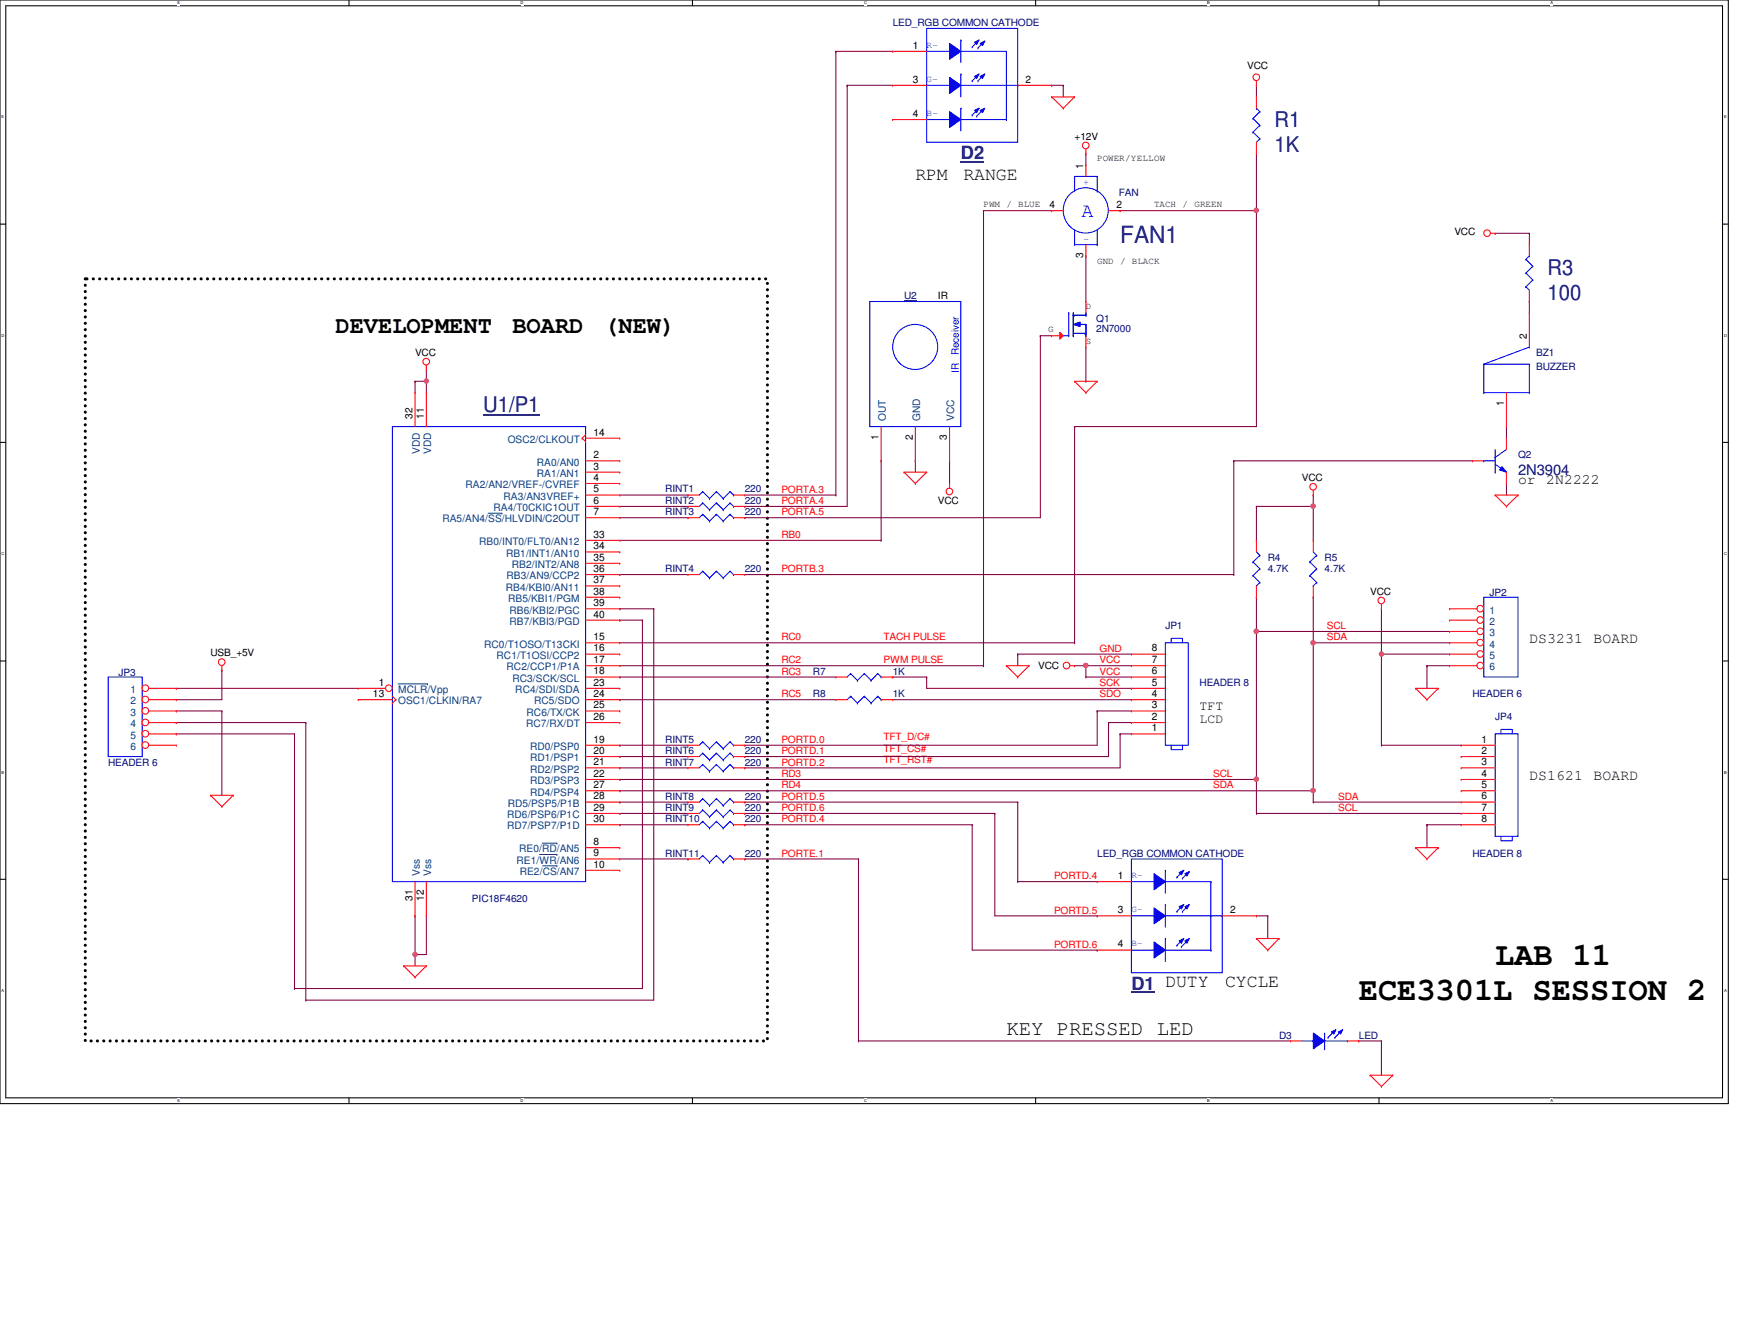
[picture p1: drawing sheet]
<svg xmlns="http://www.w3.org/2000/svg" width="279mm" height="216mm" viewBox="0 0 279 216" stroke-linecap="round" stroke-linejoin="round" font-family="sans-serif">
<path d="M0 0h278v177.4h-278zM.9 .9h276.2v175.6h-276.2z" fill="none" stroke="#000" stroke-width=".17"/>
<g fill="#fff">
<path d="M28.5 .1h.5v.7h-.5z"/>
<path d="M28.5 176.6h.5v.7h-.5z"/>
</g>
<path d="M56.1 0v.9M56.1 176.5v.9" fill="none" stroke="#000" stroke-width=".17"/>
<g fill="#fff">
<path d="M83.7 .1h.5v.7h-.5z"/>
<path d="M83.7 176.6h.5v.7h-.5z"/>
</g>
<path d="M111.4 0v.9M111.4 176.5v.9" fill="none" stroke="#000" stroke-width=".17"/>
<g fill="#fff">
<path d="M139 .1h.4v.7h-.4z"/>
<path d="M139 176.6h.4v.7h-.4z"/>
</g>
<path d="M166.6 0v.9M166.6 176.5v.9" fill="none" stroke="#000" stroke-width=".17"/>
<g fill="#fff">
<path d="M194.2 .1h.4v.7h-.4z"/>
<path d="M194.2 176.6h.4v.7h-.4z"/>
</g>
<path d="M221.8 0v.9M221.8 176.5v.9" fill="none" stroke="#000" stroke-width=".17"/>
<g fill="#fff">
<path d="M249.4 .1h.4v.7h-.4z"/>
<path d="M249.4 176.6h.4v.7h-.4z"/>
<path d="M.3 18.5h.4v.7h-.4z"/>
<path d="M277.3 18.5h.4v.7h-.4z"/>
<path d="M.3 53.6h.4v.7h-.4z"/>
<path d="M277.3 53.6h.5v.7h-.5z"/>
</g>
<path d="M0 36h.9M277.1 36h.9" fill="none" stroke="#000" stroke-width=".17"/>
<g fill="#fff">
<path d="M.3 88.6h.4v.8h-.4z"/>
<path d="M277.3 88.6h.5v.8h-.5z"/>
</g>
<path d="M0 71.1h.9M277.1 71.1h.9" fill="none" stroke="#000" stroke-width=".17"/>
<g fill="#fff">
<path d="M.3 123.8h.4v.7h-.4z"/>
<path d="M277.3 123.8h.4v.7h-.4z"/>
</g>
<path d="M0 106.3h.9M277.1 106.3h.9" fill="none" stroke="#000" stroke-width=".17"/>
<g fill="#fff">
<path d="M.3 158.9h.3v.7h-.3z"/>
<path d="M277.3 158.9h.4v.7h-.4z"/>
</g>
<path d="M0 141.4h.9M277.1 141.4h.9" fill="none" stroke="#000" stroke-width=".17"/>
<path d="M13.7 44.8h109.7v122.5h-109.7z" fill="none" stroke="#000" stroke-width=".51" stroke-dasharray="0 1"/>
<path d="M103.3 99.7h.1M103.3 99.7v59.2M28.4 116.2h.1M28.4 116.2h20.8M66.8 147.2h.1M66.8 153.5h.1M66.8 147.2v8.1" fill="none" stroke="#800040" stroke-width=".17"/>
<circle cx="66.7" cy="153.4" r=".35" fill="#f0f"/>
<circle cx="66.7" cy="153.4" r=".35" fill="none" stroke="#f0f" stroke-width=".17"/>
<g fill="none" stroke="#800040" stroke-width=".17">
<path d="M66.8 61.3h.1M66.8 61.3v1.8M66.8 61.3h1.8M68.6 61.3h.1M68.6 61.3v1.8M211.2 79.6h.1M211.2 79.6v1.8M99.7 97.9h.1M99.7 99.7h.1M99.7 97.9h5.5M99.7 99.7h3.6M99.7 86.9h42"/>
<path d="M105.2 97.9h.1M105.2 97.9v62.9h-56M141.7 86.9h.1M28.4 112.5h.1M28.4 110.7h.1M28.4 118h.1M28.4 114.3h.1M28.4 110.7h29.2M28.4 118h19M28.4 114.3h7.3M35.7 107.7h.1M35.7 114.3h.1"/>
<path d="M35.7 107.7v4.8h-7.3M35.7 114.3v13.5M47.4 118h.1M47.4 118v40.9M49.2 116.2h.1M49.2 116.2v44.6M202.1 101.5v23.8M211.2 103.3v23.8M202.1 125.3h.1M202.1 130.8h.1M202.1 130.8h32.9M211.2 127.1h.1"/>
<path d="M229.5 132.6h.1M229.5 132.6h5.5M229.5 132.6v3.7M47.4 158.9h.1M47.4 158.9h55.9M66.8 153.5h.1M68.6 147.2h.1M68.6 147.2v6.3h-1.8M49.2 160.8h.1"/>
</g>
<circle cx="211.2" cy="103.3" r=".36" fill="#f0f"/>
<circle cx="211.2" cy="103.3" r=".36" fill="none" stroke="#f0f" stroke-width=".17"/>
<path d="M202.1 101.5h.1M202.1 101.5h31.1M211.2 103.3h.1M211.2 103.3h22M222.2 105.2h.1M222.2 105.2h11M229.5 107h.1M229.5 107v3.7M229.5 107h3.7" fill="none" stroke="#800040" stroke-width=".17"/>
<circle cx="202.1" cy="101.5" r=".37" fill="#f0f"/>
<circle cx="202.1" cy="101.5" r=".37" fill="none" stroke="#f0f" stroke-width=".17"/>
<path d="M222.2 119.8h.1M222.2 105.2h.1M222.2 119.8h12.8M222.2 105.2v14.6" fill="none" stroke="#800040" stroke-width=".17"/>
<circle cx="222.2" cy="105.2" r=".34" fill="#f0f"/>
<circle cx="222.2" cy="105.2" r=".34" fill="none" stroke="#f0f" stroke-width=".17"/>
<path d="M202.1 81.4h.1M202.1 81.4v5.5M202.1 81.4h9.1" fill="none" stroke="#800040" stroke-width=".17"/>
<circle cx="211.2" cy="81.4" r=".36" fill="#f0f"/>
<circle cx="211.2" cy="81.4" r=".36" fill="none" stroke="#f0f" stroke-width=".17"/>
<g fill="none" stroke="#800040" stroke-width=".17">
<path d="M68.6 59.4v1.9M68.6 61.3h.1M141.7 74.1h.1M141.7 74.1v12.8M147.2 74.1h.1M147.2 74.1v1.8M152.7 74.1h.1M152.7 74.1v3.6M202.1 96h.1M202.1 96v5.5M211.2 81.4h.1M211.2 96h.1"/>
<path d="M211.2 81.4v5.5M211.2 96v7.3M222.2 97.9h.1M222.2 97.9v7.3M211.2 128.9h.1M211.2 128.9h23.8"/>
</g>
<circle cx="68.6" cy="61.3" r=".34" fill="#f0f"/>
<circle cx="68.6" cy="61.3" r=".34" fill="none" stroke="#f0f" stroke-width=".17"/>
<g fill="none" stroke="#800040" stroke-width=".17">
<path d="M240.5 37.5h.1M240.5 37.5h5.5M246 37.5h.1M246 37.5v1.8M246 48.5h.1M246 48.5v1.8M198.5 74.1h.1M198.5 74.1v18.3M198.5 74.1h38.4M242.3 68.6h.1M242.3 77.7h.1M242.3 68.6v1.8"/>
<path d="M242.3 77.7v1.9M99.7 92.4h.1M99.7 92.4h11M119.8 92.4h78.7M198.5 92.4h.1M99.7 108.8h.1M99.7 112.5h.1M99.7 108.8h34.8M99.7 112.5h34.8M143.6 108.8h.1M143.6 108.8h5.5M143.6 112.5h38.4"/>
<path d="M149.1 108.8h.1M149.1 108.8v1.9h32.9M172.8 107h.1M172.8 107h1.9M180.2 118h.1M180.2 118v5.4h-60.4M182 112.5h.1M182 110.7h.1M119.8 123.4h.1M119.8 121.6h.1M119.8 121.6h58.5"/>
</g>
<circle cx="174.6" cy="107" r=".36" fill="#f0f"/>
<circle cx="174.6" cy="107" r=".36" fill="none" stroke="#f0f" stroke-width=".17"/>
<g fill="none" stroke="#800040" stroke-width=".17">
<path d="M99.7 119.8h.1M99.7 119.8h11M119.8 119.8h.1M119.8 119.8h56.7M163.7 105.2h.1M163.7 105.2h18.3M174.7 108.8h.1M174.7 107h.1M174.7 108.8h7.3M174.7 107v1.8M174.7 107h7.3M180.2 118h.1"/>
<path d="M180.2 118h1.8M99.7 121.6h.1M99.7 123.4h.1M99.7 125.3h.1M99.7 121.6h11M99.7 123.4h11M99.7 125.3h102.4"/>
</g>
<circle cx="202.1" cy="125.3" r=".36" fill="#f0f"/>
<circle cx="202.1" cy="125.3" r=".36" fill="none" stroke="#f0f" stroke-width=".17"/>
<path d="M99.7 127.1h.1M99.7 127.1h111.5M202.1 125.3h.1M202.1 125.3v5.5" fill="none" stroke="#800040" stroke-width=".17"/>
<circle cx="211.2" cy="127.1" r=".36" fill="#f0f"/>
<circle cx="211.2" cy="127.1" r=".36" fill="none" stroke="#f0f" stroke-width=".17"/>
<g fill="none" stroke="#800040" stroke-width=".17">
<path d="M158.2 33.9h.1M158.2 33.9h11M174.7 24.7h.1M174.7 24.7v1.8M180.2 33.9h.1M180.2 33.9h21.9M202.1 33.9h.1M202.1 33.9v34.7M167.3 54h.1M167.3 54h1.9M174.7 41.1h.1M174.7 41.1v7.4"/>
<path d="M174.7 55.8v5.5M174.7 61.3h.1M99.7 128.9h.1M99.7 130.8h.1M99.7 132.6h.1M99.7 128.9h11M99.7 130.8h11M99.7 132.6h11M99.7 138.1h11M110.7 138.1h.1M119.8 128.9h.1M119.8 130.8h.1"/>
<path d="M119.8 132.6h.1M119.8 138.1h.1M119.8 128.9h43.9M119.8 130.8h40.2M119.8 132.6h36.6M119.8 138.1h18.3M138.1 138.1h.1M138.1 138.1v29.2M156.4 132.6h.1M156.4 132.6v20.1h20.1M160 130.8h.1M160 130.8v16.4h16.5"/>
<path d="M163.7 128.9h.1M163.7 128.9v12.8M211.2 127.1h.1M211.2 127.1v1.8M163.7 141.7h.1M163.7 141.7h12.8M176.5 147.2h.1M176.5 152.7h.1M202.1 147.2h.1M202.1 147.2h1.8M203.9 147.2h.1M203.9 147.2v3.7"/>
<path d="M138.1 167.3h.1M138.1 167.3h69.5M218.6 167.3h.1M218.6 167.3h3.6M222.2 167.3h.1M222.2 167.3v5.5"/>
</g>
<circle cx="202.1" cy="33.8" r=".36" fill="#f0f"/>
<circle cx="202.1" cy="33.8" r=".36" fill="none" stroke="#f0f" stroke-width=".17"/>
<g fill="none" stroke="#800040" stroke-width=".17">
<path d="M134.5 8.3h.1M134.5 8.3h9.1M134.5 8.3v71.3M136.3 13.7h.1M136.3 13.7h7.3M136.3 13.7v67.7h-16.5M169.2 13.7h.1M169.2 13.7h1.8M171 13.7h.1M171 13.7v1.9M202.1 13.7h.1M202.1 13.7v1.9"/>
<path d="M158.2 33.9v73.1M202.1 33.9h.1M202.1 24.7v9.2M167.3 54h.1M167.3 54v29.2h-47.5M99.7 79.6h11M110.7 79.6h.1M119.8 79.6h14.7M134.5 79.6h.1M172.8 68.6h.1M172.8 68.6v34.7M172.8 68.6h29.3"/>
<path d="M99.7 83.2h11M99.7 81.4h11M110.7 83.2h.1M110.7 81.4h.1M119.8 83.2h.1M119.8 81.4h.1M99.7 103.3h73.1M99.7 107h58.5M158.2 107h.1M163.7 105.2h.1M163.7 105.2v1.8M172.8 103.3h.1"/>
<path d="M176.5 114.3h.1M176.5 114.3h5.5M176.5 114.3v5.5M178.3 116.2h.1M178.3 116.2h3.7M178.3 116.2v5.4"/>
</g>
<g fill="none" stroke="#f00" stroke-width=".17">
<path d="M169.2 15.6h.1M169.2 15.6h3.6M169.2 15.6l1.8 1.8M171 17.4h.1M172.8 15.6h.1M172.8 15.6l-1.8 1.8M202.1 13.7h.1M202.1 13v.7M174.7 24.7h.1M174.7 24v.7M239.8 37.5h.7M240.5 37.5h.1"/>
<path d="M68.6 59.4h.1M68.6 58.7v.7M141.7 74.1h.1M141.7 68.6v5.5M145.4 75.9h.1M145.4 75.9h3.7M145.4 75.9l1.8 1.8M147.2 77.7h.1M147.2 74.1h.1M147.2 68.6v5.5M149.1 75.9h.1M149.1 75.9l-1.9 1.8"/>
<path d="M152.7 77.7h.1M152.7 74.1h.1M152.7 68.6v5.5M152.7 77.7v.8M172.8 61.3h.1M172.8 61.3h3.7M172.8 61.3l1.9 1.8M174.7 63.1h.1M176.5 61.3h.1M176.5 61.3l-1.8 1.8M211.2 79.6h.1M211.2 78.8v.8"/>
<path d="M240.5 79.6h.1M240.5 79.6h3.7M240.5 79.6l1.8 1.8M244.2 79.6h.1M244.2 79.6l-1.9 1.8M222.2 97.9h.1M222.2 97.1v.8M242.3 81.4h.1M35.7 107.7h.1M35.7 107v.7M161.9 107h.1M161.9 107h3.6"/>
<path d="M161.9 107l1.8 1.8M163.7 108.8h.1M165.5 107h.1M165.5 107l-1.8 1.8M172.1 107h.7M172.8 107h.1M227.7 110.7h.1M227.7 110.7h3.7M227.7 110.7l1.8 1.8M229.5 112.5h.1M231.4 110.7h.1M231.4 110.7l-1.9 1.8"/>
<path d="M235 119.8h.1M235 119.8h5.5M33.9 127.8h.1M33.9 127.8h3.6M33.9 127.8l1.8 1.9M35.7 129.7h.1M37.5 127.8h.1M37.5 127.8l-1.8 1.9M227.7 136.3h.1M227.7 136.3h3.7M227.7 136.3l1.8 1.8M229.5 138.1h.1"/>
<path d="M231.4 136.3h.1M231.4 136.3l-1.9 1.8M235 121.6h.1M235 123.4h.1M235 125.3h.1M235 127.1h.1M235 128.9h.1M235 130.8h.1M235 132.6h.1M235 121.6h5.5M235 123.4h5.5M235 125.3h5.5"/>
<path d="M235 127.1h5.5M235 128.9h5.5M235 130.8h5.5M235 132.6h5.5M64.9 155.3h.1M64.9 155.3h3.7M64.9 155.3l1.9 1.8M66.8 157.1h.1M68.6 155.3h.1M68.6 155.3l-1.8 1.8M202.1 150.9h.1M202.1 150.9h3.6"/>
<path d="M202.1 150.9l1.8 1.8M203.9 152.7h.1M205.7 150.9h.1M205.7 150.9l-1.8 1.8M220.4 172.8h.1M220.4 172.8h3.6M220.4 172.8l1.8 1.9M222.2 174.7h.1M224 172.8h.1M224 172.8l-1.8 1.9"/>
<circle cx="202.1" cy="12.4" r=".54"/>
<circle cx="174.6" cy="23.4" r=".54"/>
<circle cx="239.2" cy="37.5" r=".54"/>
<circle cx="68.6" cy="58.1" r=".54"/>
<circle cx="152.7" cy="79" r=".54"/>
<circle cx="211.2" cy="78.2" r=".54"/>
<circle cx="222.2" cy="96.5" r=".54"/>
<circle cx="35.7" cy="106.4" r=".54"/>
<circle cx="171.5" cy="107" r=".54"/>
</g>
<g fill="none" stroke="#00f" stroke-width=".17">
<path d="M139.9 48.5h14.7v20.1h-14.7zM240.5 118h3.7v16.5h-3.7zM241.4 118v-.7h1.8v.7M241.4 134.5v.7h1.8v-.7"/>
<circle cx="147.2" cy="55.8" r="3.6"/>
</g>
<path d="M145.4 48.3h2" fill="none" stroke="#000080" stroke-width=".16"/>
<path d="M152.7 7l1.9 1.3-1.9 1.2z" fill-rule="evenodd" fill="#00f"/>
<path d="M152.7 7l1.9 1.3-1.9 1.2z" fill="none" stroke="#00f" stroke-width=".17"/>
<path d="M156.8 6.8l.7-.4-.4 .8z" fill-rule="evenodd" fill="#00f"/>
<path d="M156.4 7.5h.1M156.8 6.8l.7-.4-.4 .8zM157.5 6.4l-1.1 1.1" fill="none" stroke="#00f" stroke-width=".17"/>
<path d="M157.6 7l.8-.4-.4 .7z" fill-rule="evenodd" fill="#00f"/>
<path d="M149.1 8.3h12.8M154.6 6.4h.1M154.6 6.4v3.7M156.4 18.5h.1M157.5 17.4l-1.1 1.1M157.6 7l.8-.4-.4 .7zM161.9 8.3h.1" fill="none" stroke="#00f" stroke-width=".17"/>
<path d="M152.7 12.4l1.9 1.3-1.9 1.3z" fill-rule="evenodd" fill="#00f"/>
<path d="M152.7 12.4l1.9 1.3-1.9 1.3z" fill="none" stroke="#00f" stroke-width=".17"/>
<path d="M152.7 17.9l1.9 1.3-1.9 1.3z" fill-rule="evenodd" fill="#00f"/>
<path d="M149.1 13.7h12.8M149.1 19.2h12.8M152.7 17.9l1.9 1.3-1.9 1.3zM157.1 18.7h.1M157.3 13h.1M158.2 17.6l-1.1 1.1M158.4 11.9l-1.1 1.1M161.9 13.7h.1M161.9 19.2h.1" fill="none" stroke="#00f" stroke-width=".17"/>
<path d="M156.8 12.3l.7-.4-.4 .7z" fill-rule="evenodd" fill="#00f"/>
<path d="M156.8 12.3l.7-.4-.4 .7z" fill="none" stroke="#00f" stroke-width=".17"/>
<path d="M157.6 12.3l.8-.4-.4 .7z" fill-rule="evenodd" fill="#00f"/>
<path d="M157.6 12.3l.8-.4-.4 .7z" fill="none" stroke="#00f" stroke-width=".17"/>
<path d="M156.8 17.7l.7-.3-.4 .7z" fill-rule="evenodd" fill="#00f"/>
<path d="M156.8 17.7l.7-.3-.4 .7z" fill="none" stroke="#00f" stroke-width=".17"/>
<path d="M157.6 17.7l.8-.3-.4 .7z" fill-rule="evenodd" fill="#00f"/>
<g fill="none" stroke="#00f" stroke-width=".17">
<path d="M149.1 4.6h14.6v18.3h-14.6zM154.6 11.9h.1M154.6 17.4h.1M154.6 11.9v3.7M154.6 17.4v3.6M156.4 13h.1M157.3 7.7h.1M157.5 11.9l-1.1 1.1M157.6 17.7l.8-.3-.4 .7zM158.4 6.6l-1.1 1.1M161.9 19.2h.1M161.9 8.3v10.9"/>
<path d="M161.9 13.7h1.8M163.7 13.7h.1M201.5 19h.1M201.5 19l1.1 1.2M202.1 17.4h.1M202.1 17.4l.5 .5M202.6 17.9h.1M202.6 17.9l-1.1 1.1M172.8 28.4h.1M172.8 39.3h.1M172.8 37h.1M172.8 28.4v2.3"/>
<path d="M172.8 37v2.3M172.8 28.4h3.7M172.8 39.3h3.7M176.5 28.4h.1M176.5 30.7h.1M176.5 39.3h.1M176.5 28.4v2.3M176.5 37v2.3M201.5 21.3h.1M201.5 21.3l1.1 1M202.6 22.3h.1M202.6 20.2h.1"/>
<path d="M202.6 22.3l-.5 .6M202.6 20.2l-1.1 1.1M245.4 46.1h.1M245.4 43.9h.1M245.4 41.7h.1M245.4 46.1l.6 .6M245.4 43.9l1.1 1.1M245.4 41.7l1.1 1.1M246 41.1h.1M246 41.1l-.6 .6M246.5 45h.1M246.5 42.8h.1"/>
<path d="M246.5 45l-1.1 1.1M246.5 42.8l-1.1 1.1M113 79h.1M113 79l-.5 .6M113 79l1.1 1.1M115.2 79h.1M115.2 79l-1.1 1.1M115.2 79l1.1 1.1M117.4 79h.1M117.4 79l-1.1 1.1M117.4 79l.6 .6M118 79.6h.1"/>
<path d="M113 82.7h.1M113 82.7l-.5 .5M113 82.7l1.1 1.1M114.1 80.1h.1M114.1 83.8h.1M115.2 82.7h.1M115.2 82.7l-1.1 1.1M115.2 82.7l1.1 1.1M116.3 80.1h.1M116.3 83.8h.1M117.4 82.7h.1M117.4 82.7l-1.1 1.1"/>
<path d="M117.4 82.7l.6 .5M118 83.2h.1M201.5 90.3h.1M201.5 92.5h.1M201.5 90.3l1.1 1.1M201.5 92.5l1.1 1.1M202.1 94.2h.1M202.1 88.7l.5 .6M202.6 89.3h.1M202.6 91.4h.1M202.6 93.6h.1M202.6 89.3l-1.1 1"/>
<path d="M202.6 91.4l-1.1 1.1M202.6 93.6l-.5 .6M238.7 96h5.5v12.8h-5.5zM136.8 111.9h.1M136.8 111.9l-.5 .6M136.8 111.9l1.1 1.1M137.9 113h.1M139 111.9h.1M139 111.9l-1.1 1.1M139 111.9l1.1 1.1M140.1 113h.1M141.2 111.9h.1"/>
<path d="M141.2 111.9l-1.1 1.1M141.2 111.9l.5 .6M141.7 112.5h.1M187.5 103.3h3.6v16.5h-3.6zM188.4 119.8v.7h1.8v-.7M188.4 103.3v-.7h1.8v.7M113 122.9h.1M113 121.1h.1M113 122.9l-.5 .5M113 122.9l1.1 1.1M113 121.1l-.5 .5M113 121.1l1.1 1.1"/>
<path d="M114.1 124h.1M114.1 122.2h.1M115.2 122.9h.1M115.2 121.1h.1M115.2 122.9l-1.1 1.1M115.2 122.9l1.1 1.1M115.2 121.1l-1.1 1.1M115.2 121.1l1.1 1.1M116.3 124h.1M116.3 122.2h.1M117.4 122.9h.1M117.4 121.1h.1"/>
<path d="M117.4 122.9l-1.1 1.1M117.4 122.9l.6 .5M117.4 121.1l-1.1 1.1M117.4 121.1l.6 .5M118 123.4h.1M118 121.6h.1"/>
<circle cx="174.6" cy="33.8" r="3.6"/>
</g>
<path d="M154.6 26h3.7" fill="none" stroke="#000080" stroke-width=".3"/>
<g fill="none" stroke="#f00" stroke-width=".17">
<path d="M143.6 8.3h.1M143.6 13.7h.1M143.6 19.2h.1M143.6 8.3h5.5M143.6 13.7h5.5M143.6 19.2h5.5M163.7 13.7h5.5M169.2 13.7h.1M202.1 15.6h.1M202.1 15.6v1.8M169.2 33.9h.1M169.2 33.9h1.8"/>
<path d="M174.7 26.5h.1M174.7 26.5v1.9M174.7 39.3v1.8M178.3 33.9h1.9M180.2 33.9h.1M202.1 24.7h.1M202.1 22.9v1.8M246 39.3h.1M246 39.3v1.8M174.7 41.1h.1M246 48.5h.1M246 46.7v1.8"/>
<path d="M110.7 79.6h.1M110.7 79.6h1.8M118 79.6h1.8M119.8 79.6h.1M110.7 83.2h.1M110.7 83.2h1.8M118 83.2h1.8M119.8 83.2h.1M202.1 86.9h.1M202.1 96h.1M202.1 86.9v1.8M202.1 94.2v1.8"/>
<path d="M134.5 112.5h.1M134.5 112.5h1.8M141.7 112.5h1.9M143.6 112.5h.1M182 118h.1M182 116.2h.1M182 114.3h.1M182 112.5h.1M182 110.7h.1M182 108.8h.1M182 107h.1M182 105.2h.1"/>
<path d="M182 112.5h5.5M182 118h5.5M182 116.2h5.5M182 114.3h5.5M182 110.7h5.5M182 108.8h5.5M182 107h5.5M182 105.2h5.5M110.7 123.4h.1M110.7 121.6h.1M110.7 123.4h1.8M110.7 121.6h1.8"/>
<path d="M118 123.4h1.8M118 121.6h1.8M119.8 123.4h.1M119.8 121.6h.1"/>
</g>
<circle cx="238.1" cy="97.8" r=".54" fill="#fff"/>
<g fill="none" stroke="#f00" stroke-width=".17">
<path d="M233.2 97.9h.1M233.2 97.9h4.4"/>
<circle cx="238.1" cy="97.8" r=".54"/>
</g>
<circle cx="238.1" cy="99.7" r=".54" fill="#fff"/>
<g fill="none" stroke="#f00" stroke-width=".17">
<path d="M233.2 99.7h.1M233.2 99.7h4.4"/>
<circle cx="238.1" cy="99.7" r=".54"/>
</g>
<circle cx="238.1" cy="101.5" r=".54" fill="#fff"/>
<g fill="none" stroke="#f00" stroke-width=".17">
<path d="M233.2 101.5h.1M233.2 101.5h4.4"/>
<circle cx="238.1" cy="101.5" r=".54"/>
</g>
<circle cx="238.1" cy="103.3" r=".54" fill="#fff"/>
<g fill="none" stroke="#f00" stroke-width=".17">
<path d="M233.2 103.3h.1M233.2 103.3h4.4"/>
<circle cx="238.1" cy="103.3" r=".54"/>
</g>
<circle cx="238.1" cy="105.1" r=".54" fill="#fff"/>
<g fill="none" stroke="#f00" stroke-width=".17">
<path d="M233.2 105.2h.1M233.2 105.2h4.4"/>
<circle cx="238.1" cy="105.1" r=".54"/>
</g>
<circle cx="238.1" cy="107" r=".54" fill="#fff"/>
<g fill="none" stroke="#f00" stroke-width=".17">
<path d="M233.2 107h.1M233.2 107h4.4M110.7 132.6h.1M110.7 132.6h1.8M118 132.6h1.8M119.8 132.6h.1"/>
<circle cx="238.1" cy="107" r=".54"/>
</g>
<g fill="none" stroke="#00f" stroke-width=".17">
<path d="M171 54h.9M171.9 54h.1M171.9 50.3h.1M171.9 50.3v3.7M172.6 54h.1M172.6 50.7h.1M172.6 50.3v3.7M172.6 50.7h2.1M172.6 53.6h2.1M172.8 50.7h.1M173.6 52.2h1.1M174.5 53.6h.1"/>
<path d="M174.7 50.7h.1M174.7 52.2h.1M174.7 54h.1M174.7 53.6h.1M174.7 50.3v.4M174.7 52.2v1.8M113 132h.1M113 132l-.5 .6M113 132l1.1 1.1M114.1 133.1h.1M115.2 132h.1M115.2 132l-1.1 1.1"/>
<path d="M115.2 132l1.1 1.1M116.3 133.1h.1M117.4 132h.1M117.4 132l-1.1 1.1M117.4 132l.6 .6M118 132.6h.1"/>
</g>
<path d="M172.6 52.2l1.1-.4v.7z" fill="#00f"/>
<path d="M172.6 52.2l1.1-.4v.7z" fill="none" stroke="#00f" stroke-width=".17"/>
<path d="M170.5 53.4l.5 .6-.5 .5z" fill="#f00"/>
<g fill="none" stroke="#f00" stroke-width=".17">
<path d="M169.2 54h.1M169.2 54h1.8M170.5 53.4l.5 .6-.5 .5zM174.7 55.8h.1M174.7 48.5h.1M174.7 48.5v1.8M174.7 54v1.8M110.7 92.4h.1M110.7 92.4h1.8M118 92.4h1.8M119.8 92.4h.1M211.2 86.9h.1"/>
<path d="M211.2 96h.1M211.2 86.9v1.8M211.2 94.2v1.8M110.7 119.8h.1M110.7 119.8h1.8M118 119.8h1.8M119.8 119.8h.1"/>
</g>
<g fill="none" stroke="#00f" stroke-width=".17">
<path d="M63.1 68.6h31.1v73.1h-31.1zM113 91.8h.1M113 91.8l-.5 .6M113 91.8l1.1 1.1M114.1 92.9h.1M115.2 91.8h.1M115.2 91.8l-1.1 1.1M115.2 91.8l1.1 1.1M116.3 92.9h.1M117.4 91.8h.1M117.4 91.8l-1.1 1.1M117.4 91.8l.6 .6"/>
<path d="M118 92.4h.1M210.7 90.3h.1M210.7 92.5h.1M210.7 90.3l1.1 1.1M210.7 92.5l1.1 1.1M211.2 94.2h.1M211.2 88.7l.6 .6M211.8 89.3h.1M211.8 91.4h.1M211.8 93.6h.1M211.8 89.3l-1.1 1M211.8 91.4l-1.1 1.1"/>
<path d="M211.8 93.6l-.6 .6M113 119.3h.1M113 119.3l-.5 .5M113 119.3l1.1 1.1M115.2 119.3h.1M115.2 119.3l-1.1 1.1M115.2 119.3l1.1 1.1M117.4 119.3h.1M117.4 119.3l-1.1 1.1M117.4 119.3l.6 .5M118 119.8h.1M114.1 120.4h.1"/>
<path d="M116.3 120.4h.1"/>
</g>
<path d="M77.7 66.7h9.1" fill="none" stroke="#000080" stroke-width=".25"/>
<circle cx="62.5" cy="110.6" r=".54" fill="#fff"/>
<g fill="none" stroke="#f00" stroke-width=".17">
<path d="M246 50.3h.1M246 50.3v5.5M66.8 63.1h.1M66.8 63.1v5.5M68.6 63.1h.1M68.6 63.1v5.5M93.6 70.4h.1M93.6 70.4l.6 .6M94.2 71h.1M94.2 74.1h5.5M94.2 75.9h5.5M94.2 77.7h5.5"/>
<path d="M94.2 79.6h5.5M94.2 69.9l-.6 .5M94.2 70.4h5.5M99.7 74.1h.1M99.7 75.9h.1M99.7 77.7h.1M99.7 79.6h.1M99.7 70.4h.1M242.3 68.6h.1M242.3 63.1v5.5M94.2 81.4h5.5M94.2 83.2h5.5"/>
<path d="M94.2 86.9h5.5M94.2 88.7h5.5M94.2 90.6h5.5M94.2 92.4h5.5M94.2 94.2h5.5M94.2 96h5.5M94.2 97.9h5.5M94.2 99.7h5.5M99.7 81.4h.1M99.7 83.2h.1M99.7 86.9h.1M99.7 88.7h.1"/>
<path d="M99.7 90.6h.1M99.7 92.4h.1M99.7 94.2h.1M99.7 96h.1M99.7 97.9h.1M99.7 99.7h.1M57.6 110.7h.1M57.6 112.5h.1M57.6 110.7h4.4M57.6 112.5h5.5M63.1 113h.1M63.1 111.9l.6 .6"/>
<path d="M63.7 112.5h.1M63.7 112.5l-.6 .5M94.2 110.7h5.5M94.2 112.5h5.5M94.2 119.8h5.5M94.2 116.2h5.5M94.2 114.3h5.5M94.2 108.8h5.5M94.2 107h5.5M94.2 105.2h5.5M94.2 103.3h5.5M99.7 119.8h.1"/>
<path d="M99.7 116.2h.1M99.7 114.3h.1M99.7 112.5h.1M99.7 110.7h.1M99.7 108.8h.1M99.7 107h.1M99.7 105.2h.1M99.7 103.3h.1M94.2 136.3h5.5M94.2 138.1h5.5M94.2 139.9h5.5M94.2 121.6h5.5"/>
<path d="M94.2 123.4h5.5M94.2 125.3h5.5M94.2 127.1h5.5M94.2 128.9h5.5M94.2 130.8h5.5M94.2 132.6h5.5M99.7 136.3h.1M99.7 138.1h.1M99.7 139.9h.1M99.7 121.6h.1M99.7 123.4h.1M99.7 125.3h.1"/>
<path d="M99.7 127.1h.1M99.7 128.9h.1M99.7 130.8h.1M99.7 132.6h.1M66.8 147.2h.1M66.8 141.7v5.5M68.6 147.2h.1M68.6 141.7v5.5"/>
<circle cx="62.5" cy="110.6" r=".54"/>
</g>
<path d="M78.5 82.5h2.2M80.7 82.5h.1M64.1 109.9h4.6M68.7 109.9h.1M86.8 137.4h2.8M87.2 135.6h2.4M87.3 139.2h2.3M89.6 135.6h.1M89.6 137.4h.1M89.6 139.2h.1" fill="none" stroke="#004080" stroke-width=".16"/>
<g fill="none" stroke="#00f" stroke-width=".17">
<path d="M238.7 58.5h.1M238.7 58.5h7.3M238.7 58.5v4.6M246 58.5h.1M246 55.8h.1M246 58.5v4.6M246 55.8l-7.3 2.7M238.7 63.1h.1M238.7 74.1h.1M238.7 63.1h7.3M238.7 74.1h1.8M240.5 73.5h.1"/>
<path d="M240.5 75.9h.1M240.5 74.6l1.8 1.3M240.5 72.3v3.6M242.3 75.9h.1M242.3 72.3l-1.8 1.2M246 63.1h.1"/>
</g>
<path d="M241.6 75l.7 .9-1.1-.3z" fill="#00f"/>
<g fill="none" stroke="#00f" stroke-width=".17">
<path d="M241.6 75l.7 .9-1.1-.3zM136.8 108.3h.1M136.8 108.3l-.5 .5M136.8 108.3l1.1 1.1M137.9 109.4h.1M139 108.3h.1M139 108.3l-1.1 1.1M139 108.3l1.1 1.1M140.1 109.4h.1M141.2 108.3h.1M141.2 108.3l-1.1 1.1M141.2 108.3l.5 .5"/>
<path d="M141.7 108.8h.1M113 128.4h.1M113 128.4l-.5 .5M113 128.4l1.1 1.1M114.1 129.5h.1M115.2 128.4h.1M115.2 128.4l-1.1 1.1M115.2 128.4l1.1 1.1M116.3 129.5h.1M117.4 128.4h.1M117.4 128.4l-1.1 1.1M117.4 128.4l.6 .5"/>
<path d="M118 128.9h.1"/>
</g>
<g fill="none" stroke="#f00" stroke-width=".17">
<path d="M236.9 74.1h.1M236.9 74.1h1.8M242.3 70.4h.1M242.3 77.7h.1M242.3 70.4v1.9M242.3 75.9v1.8M134.5 108.8h.1M134.5 108.8h1.8M141.7 108.8h1.9M143.6 108.8h.1M110.7 128.9h.1M110.7 128.9h1.8"/>
<path d="M118 128.9h1.8M119.8 128.9h.1"/>
</g>
<path d="M185.6 140.5l1.9 1.2-1.9 1.3z" fill-rule="evenodd" fill="#00f"/>
<path d="M185.6 140.5l1.9 1.2-1.9 1.3z" fill="none" stroke="#00f" stroke-width=".17"/>
<path d="M189.7 140.3l.7-.4-.4 .7z" fill-rule="evenodd" fill="#00f"/>
<path d="M190.4 139.9l-1.1 1.1M189.3 141h.1M189.7 140.3l.7-.4-.4 .7z" fill="none" stroke="#00f" stroke-width=".17"/>
<path d="M190.6 140.5l.7-.4-.4 .7z" fill-rule="evenodd" fill="#00f"/>
<path d="M187.5 139.9h.1M187.5 139.9v3.7M182 141.7h12.8M189.3 152h.1M190.4 150.9l-1.1 1.1M190.6 140.5l.7-.4-.4 .7zM194.8 141.7h.1" fill="none" stroke="#00f" stroke-width=".17"/>
<path d="M185.6 146l1.9 1.2-1.9 1.3z" fill-rule="evenodd" fill="#00f"/>
<path d="M185.6 146l1.9 1.2-1.9 1.3z" fill="none" stroke="#00f" stroke-width=".17"/>
<path d="M185.6 151.4l1.9 1.3-1.9 1.3z" fill-rule="evenodd" fill="#00f"/>
<path d="M182 147.2h12.8M182 152.7h12.8M185.6 151.4l1.9 1.3-1.9 1.3zM190 152.2h.1M190.2 146.5h.1M191.1 151.1l-1.1 1.1M191.3 145.4l-1.1 1.1M194.8 147.2h.1M194.8 152.7h.1" fill="none" stroke="#00f" stroke-width=".17"/>
<path d="M189.7 145.8l.7-.4-.4 .7z" fill-rule="evenodd" fill="#00f"/>
<path d="M189.7 145.8l.7-.4-.4 .7z" fill="none" stroke="#00f" stroke-width=".17"/>
<path d="M190.6 145.8l.7-.4-.4 .7z" fill-rule="evenodd" fill="#00f"/>
<path d="M190.6 145.8l.7-.4-.4 .7z" fill="none" stroke="#00f" stroke-width=".17"/>
<path d="M189.7 151.3l.7-.4-.4 .7z" fill-rule="evenodd" fill="#00f"/>
<path d="M189.7 151.3l.7-.4-.4 .7z" fill="none" stroke="#00f" stroke-width=".17"/>
<path d="M190.6 151.3l.7-.4-.4 .7z" fill-rule="evenodd" fill="#00f"/>
<g fill="none" stroke="#00f" stroke-width=".17">
<path d="M113 80.9h.1M113 80.9l-.5 .5M113 80.9l1.1 1.1M114.1 82h.1M115.2 80.9h.1M115.2 80.9l-1.1 1.1M115.2 80.9l1.1 1.1M116.3 82h.1M117.4 80.9h.1M117.4 80.9l-1.1 1.1M117.4 80.9l.6 .5M118 81.4h.1"/>
<path d="M113 137.5h.1M113 137.5l-.5 .6M113 137.5l1.1 1.1M114.1 138.6h.1M115.2 137.5h.1M115.2 137.5l-1.1 1.1M115.2 137.5l1.1 1.1M116.3 138.6h.1M117.4 137.5h.1M117.4 137.5l-1.1 1.1M117.4 137.5l.6 .6M118 138.1h.1"/>
<path d="M182 138.1h14.6v18.3h-14.6zM187.5 145.4h.1M187.5 150.9h.1M187.5 145.4v3.7M187.5 150.9v3.7M189.3 146.5h.1M190.2 141.2h.1M190.4 145.4l-1.1 1.1M190.6 151.3l.7-.4-.4 .7zM191.3 140.1l-1.1 1.1M194.8 152.7h.1M194.8 141.7v11"/>
<path d="M194.8 147.2h1.8M196.6 147.2h.1M209.4 167.3h1.8M211.2 167.3h.1M213.1 168.6h.1M213.1 166.1v2.5M213.1 167.3h3.6M216.7 167.3h.1"/>
</g>
<path d="M182 159.5h3.7" fill="none" stroke="#000080" stroke-width=".3"/>
<g fill="none" stroke="#f00" stroke-width=".17">
<path d="M110.7 81.4h.1M110.7 81.4h1.8M118 81.4h1.8M119.8 81.4h.1M110.7 138.1h.1M110.7 138.1h1.8M118 138.1h1.8M119.8 138.1h.1M176.5 141.7h.1M176.5 147.2h.1M176.5 152.7h.1M176.5 141.7h5.5"/>
<path d="M176.5 147.2h5.5M176.5 152.7h5.5M196.6 147.2h5.5M202.1 147.2h.1"/>
</g>
<path d="M211.2 166.1l1.9 1.2-1.9 1.3z" fill-rule="evenodd" fill="#00f"/>
<path d="M211.2 166.1l1.9 1.2-1.9 1.3z" fill="none" stroke="#00f" stroke-width=".17"/>
<path d="M215.3 165.9l.7-.4-.4 .7z" fill-rule="evenodd" fill="#00f"/>
<path d="M215.3 165.9l.7-.4-.4 .7z" fill="none" stroke="#00f" stroke-width=".17"/>
<path d="M214.2 165.9l.7-.4-.4 .7z" fill-rule="evenodd" fill="#00f"/>
<path d="M17.4 108.8h5.5v12.8h-5.5zM213.6 166.8h.1M214.2 165.9l.7-.4-.4 .7zM214.7 166.8h.1M214.7 165.7l-1.1 1.1M215.8 165.7l-1.1 1.1" fill="none" stroke="#00f" stroke-width=".17"/>
<path d="M207.6 167.3h.1M207.6 167.3h1.8M216.7 167.3h1.9M218.6 167.3h.1" fill="none" stroke="#f00" stroke-width=".17"/>
<circle cx="23.4" cy="110.6" r=".54" fill="#fff"/>
<g fill="none" stroke="#f00" stroke-width=".17">
<path d="M24 110.7h4.4M28.4 110.7h.1"/>
<circle cx="23.4" cy="110.6" r=".54"/>
</g>
<circle cx="23.4" cy="112.5" r=".54" fill="#fff"/>
<g fill="none" stroke="#f00" stroke-width=".17">
<path d="M24 112.5h4.4M28.4 112.5h.1"/>
<circle cx="23.4" cy="112.5" r=".54"/>
</g>
<circle cx="23.4" cy="114.3" r=".54" fill="#fff"/>
<g fill="none" stroke="#f00" stroke-width=".17">
<path d="M24 114.3h4.4M28.4 114.3h.1"/>
<circle cx="23.4" cy="114.3" r=".54"/>
</g>
<circle cx="23.4" cy="116.1" r=".54" fill="#fff"/>
<g fill="none" stroke="#f00" stroke-width=".17">
<path d="M24 116.2h4.4M28.4 116.2h.1"/>
<circle cx="23.4" cy="116.1" r=".54"/>
</g>
<circle cx="23.4" cy="118" r=".54" fill="#fff"/>
<g fill="none" stroke="#f00" stroke-width=".17">
<path d="M24 118h4.4M28.4 118h.1"/>
<circle cx="23.4" cy="118" r=".54"/>
</g>
<circle cx="23.4" cy="119.8" r=".54" fill="#fff"/>
<g fill="none" stroke="#f00" stroke-width=".17">
<path d="M24 119.8h4.4M28.4 119.8h.1M110.7 130.8h.1M110.7 130.8h1.8M118 130.8h1.8M119.8 130.8h.1"/>
<circle cx="23.4" cy="119.8" r=".54"/>
</g>
<path d="M113 130.2h.1M113 130.2l-.5 .6M113 130.2l1.1 1.1M114.1 131.3h.1M115.2 130.2h.1M115.2 130.2l-1.1 1.1M115.2 130.2l1.1 1.1M116.3 131.3h.1M117.4 130.2h.1M117.4 130.2l-1.1 1.1M117.4 130.2l.6 .6M118 130.8h.1" fill="none" stroke="#00f" stroke-width=".17"/>
<circle cx="66.7" cy="153.4" r=".35" fill="#f0f"/>
<circle cx="66.7" cy="153.4" r=".35" fill="none" stroke="#f0f" stroke-width=".17"/>
<circle cx="211.2" cy="103.3" r=".36" fill="#f0f"/>
<circle cx="211.2" cy="103.3" r=".36" fill="none" stroke="#f0f" stroke-width=".17"/>
<circle cx="202.1" cy="101.5" r=".37" fill="#f0f"/>
<circle cx="202.1" cy="101.5" r=".37" fill="none" stroke="#f0f" stroke-width=".17"/>
<circle cx="222.2" cy="105.2" r=".34" fill="#f0f"/>
<circle cx="222.2" cy="105.2" r=".34" fill="none" stroke="#f0f" stroke-width=".17"/>
<circle cx="211.2" cy="81.4" r=".36" fill="#f0f"/>
<circle cx="211.2" cy="81.4" r=".36" fill="none" stroke="#f0f" stroke-width=".17"/>
<circle cx="68.6" cy="61.3" r=".34" fill="#f0f"/>
<circle cx="68.6" cy="61.3" r=".34" fill="none" stroke="#f0f" stroke-width=".17"/>
<circle cx="174.6" cy="107" r=".36" fill="#f0f"/>
<circle cx="174.6" cy="107" r=".36" fill="none" stroke="#f0f" stroke-width=".17"/>
<circle cx="202.1" cy="125.3" r=".36" fill="#f0f"/>
<circle cx="202.1" cy="125.3" r=".36" fill="none" stroke="#f0f" stroke-width=".17"/>
<circle cx="211.2" cy="127.1" r=".36" fill="#f0f"/>
<circle cx="211.2" cy="127.1" r=".36" fill="none" stroke="#f0f" stroke-width=".17"/>
<circle cx="202.1" cy="33.8" r=".36" fill="#f0f"/>
<circle cx="202.1" cy="33.8" r=".36" fill="none" stroke="#f0f" stroke-width=".17"/>
<g font-size="5.2">
<text x="240.5" y="155.2">LAB 11</text>
<text x="218.6" y="160.7">ECE3301L SESSION 2</text>
</g>
<text font-size="3.8" fill="#000080" x="180.2" y="39.1">FAN1</text>
<g font-size="3.8">
<text x="54" y="53.5">DEVELOPMENT</text>
<text x="82.4" y="53.5">BOARD</text>
<text x="97.2" y="53.5">(NEW)</text>
</g>
<g font-size="3.5" fill="#000080">
<text x="205" y="20.5">R1</text>
<text x="205" y="24.5">1K</text>
<text x="248.9" y="44.2">R3</text>
<text x="248.9" y="48.3">100</text>
<text x="77.7" y="66.2">U1/P1</text>
</g>
<text font-size="3.3" fill="#00f" x="173.9" y="34.9">A</text>
<text font-size="3.3" x="161.9" y="166.4">KEY PRESSED LED</text>
<g font-size="2.9">
<text x="147.2" y="28.9">RPM</text>
<text x="155" y="28.9">RANGE</text>
<text x="197.1" y="158.7">CYCLE</text>
</g>
<g font-size="2.9" fill="#000080">
<text x="154.6" y="25.6">D2</text>
<text x="182" y="159.1">D1 DUTY</text>
</g>
<g font-size="2.4">
<text x="244.2" y="77.8">or</text>
<text x="248.7" y="77.8">2N2222</text>
<text x="246" y="103.4">DS3231</text>
<text x="256.3" y="103.4">BOARD</text>
<text x="246" y="125.3">DS1621</text>
<text x="256.3" y="125.3">BOARD</text>
</g>
<text font-size="2.4" fill="#000080" x="244.2" y="76.3">2N3904</text>
<g font-size="2.1">
<text x="193" y="114.1">TFT</text>
<text x="193" y="116.2">LCD</text>
</g>
<g font-size="1.7">
<text x="146.9" y="7.8">1</text>
<text x="146.9" y="13.3">3</text>
<text x="165" y="13.3">2</text>
<text x="146.9" y="18.8">4</text>
<text x="174.2" y="27.1" transform="rotate(-90 174.2 27.1)">1</text>
<text x="168.8" y="33.4">4</text>
<text x="179.6" y="33.4">2</text>
<text x="174.2" y="41.5" transform="rotate(-90 174.2 41.5)">3</text>
<text x="245.6" y="54.5" transform="rotate(-90 245.6 54.5)">2</text>
<text x="241.9" y="65.3" transform="rotate(-90 241.9 65.3)">1</text>
<text x="66.3" y="67.3" transform="rotate(-90 66.3 67.3)">32</text>
<text x="68.2" y="67.3" transform="rotate(-90 68.2 67.3)">11</text>
<text x="95.5" y="70">14</text>
<text x="141.3" y="70.7" transform="rotate(-90 141.3 70.7)">1</text>
<text x="146.8" y="70.7" transform="rotate(-90 146.8 70.7)">2</text>
<text x="152.3" y="70.7" transform="rotate(-90 152.3 70.7)">3</text>
<text x="95.5" y="73.7">2</text>
<text x="95.5" y="75.5">3</text>
<text x="95.5" y="77.3">4</text>
<text x="95.5" y="79.2">5</text>
<text x="95.5" y="81">6</text>
<text x="95.5" y="82.8">7</text>
<text x="95.5" y="86.4">33</text>
<text x="95.5" y="88.3">34</text>
<text x="95.5" y="90.1">35</text>
<text x="95.5" y="91.9">36</text>
<text x="95.5" y="93.8">37</text>
<text x="95.5" y="95.6">38</text>
<text x="95.5" y="97.5">39</text>
<text x="95.5" y="99.3">40</text>
<text x="95.5" y="106.6">17</text>
<text x="95.5" y="104.7">16</text>
<text x="95.5" y="102.9">15</text>
<text x="185.3" y="106.6">7</text>
<text x="185.3" y="104.7">8</text>
<text x="60" y="112.1">13</text>
<text x="60.9" y="110.2">1</text>
<text x="95.5" y="113.9">25</text>
<text x="95.5" y="112.1">24</text>
<text x="95.5" y="110.2">23</text>
<text x="95.5" y="108.4">18</text>
<text x="185.3" y="113.9">3</text>
<text x="185.3" y="112.1">4</text>
<text x="185.3" y="110.2">5</text>
<text x="185.3" y="108.4">6</text>
<text x="95.5" y="119.4">19</text>
<text x="95.5" y="115.7">26</text>
<text x="185.3" y="117.6">1</text>
<text x="185.3" y="115.7">2</text>
<text x="238.3" y="119.4">1</text>
<text x="95.5" y="121.2">20</text>
<text x="95.5" y="123">21</text>
<text x="95.5" y="124.9">22</text>
<text x="238.3" y="121.2">2</text>
<text x="238.3" y="123">3</text>
<text x="238.3" y="124.9">4</text>
<text x="95.5" y="126.7">27</text>
<text x="95.5" y="128.5">28</text>
<text x="95.5" y="130.3">29</text>
<text x="238.3" y="126.7">5</text>
<text x="238.3" y="128.5">6</text>
<text x="238.3" y="130.3">7</text>
<text x="95.5" y="135.8">8</text>
<text x="95.5" y="137.7">9</text>
<text x="95.5" y="132.2">30</text>
<text x="238.3" y="132.2">8</text>
<text x="95.5" y="139.5">10</text>
<text x="179.8" y="141.3">1</text>
<text x="66.3" y="144.8" transform="rotate(-90 66.3 144.8)">31</text>
<text x="68.2" y="144.8" transform="rotate(-90 68.2 144.8)">12</text>
<text x="179.8" y="146.8">3</text>
<text x="197.9" y="146.8">2</text>
<text x="179.8" y="152.3">4</text>
</g>
<g font-size="1.7" fill="#004080">
<text x="81.7" y="71.2">OSC2/CLKOUT</text>
<text x="142.5" y="67.6" transform="rotate(-90 142.5 67.6)">OUT</text>
<text x="148" y="67.6" transform="rotate(-90 148 67.6)">GND</text>
<text x="153.5" y="67.6" transform="rotate(-90 153.5 67.6)">VCC</text>
<text x="67.5" y="73" transform="rotate(-90 67.5 73)">VDD</text>
<text x="69.3" y="73" transform="rotate(-90 69.3 73)">VDD</text>
<text x="86.4" y="74.8">RA0/AN0</text>
<text x="86.4" y="76.7">RA1/AN1</text>
<text x="71.2" y="84">RA5/AN4/SS/HLVDIN/C2OUT</text>
<text x="74.9" y="78.5">RA2/AN2/VREF-/CVREF</text>
<text x="79.4" y="82.2">RA4/T0CKIC1OUT</text>
<text x="81" y="80.3">RA3/AN3VREF+</text>
<text x="77.1" y="87.6">RB0/INT0/FLT0/AN12</text>
<text x="81.4" y="89.5">RB1/INT1/AN10</text>
<text x="81.4" y="95">RB4/KBI0/AN11</text>
<text x="81.5" y="93.1">RB3/AN9/CCP2</text>
<text x="82.3" y="91.3">RB2/INT2/AN8</text>
<text x="81.7" y="96.8">RB5/KBI1/PGM</text>
<text x="82" y="98.6">RB6/KBI2/PGC</text>
<text x="82" y="100.5">RB7/KBI3/PGD</text>
<text x="239.6" y="98.6">1</text>
<text x="239.6" y="100.5">2</text>
<text x="77.9" y="104.1">RC0/T1OSO/T13CKI</text>
<text x="79.9" y="105.9">RC1/T1OSI/CCP2</text>
<text x="81.5" y="107.8">RC2/CCP1/P1A</text>
<text x="239.6" y="102.3">3</text>
<text x="239.6" y="104.1">4</text>
<text x="239.6" y="105.9">5</text>
<text x="239.6" y="107.8">6</text>
<text x="21" y="111.4">1</text>
<text x="21" y="113.2">2</text>
<text x="64.1" y="111.4">MCLR/Vpp</text>
<text x="64.1" y="113.2">OSC1/CLKIN/RA7</text>
<text x="82.4" y="109.6">RC3/SCK/SCL</text>
<text x="82.9" y="111.4">RC4/SDI/SDA</text>
<text x="85.9" y="113.2">RC5/SDO</text>
<text x="21" y="115.1">3</text>
<text x="21" y="116.9">4</text>
<text x="21" y="118.7">5</text>
<text x="84.6" y="116.9">RC7/RX/DT</text>
<text x="84.7" y="115.1">RC6/TX/CK</text>
<text x="21" y="120.6">6</text>
<text x="85.3" y="120.6">RD0/PSP0</text>
<text x="85.3" y="122.4">RD1/PSP1</text>
<text x="85.3" y="124.2">RD2/PSP2</text>
<text x="81.6" y="131.5">RD6/PSP6/P1C</text>
<text x="81.7" y="129.7">RD5/PSP5/P1B</text>
<text x="85.3" y="126.1">RD3/PSP3</text>
<text x="85.3" y="127.9">RD4/PSP4</text>
<text x="81.6" y="133.3">RD7/PSP7/P1D</text>
<text x="83.5" y="137">RE0/RD/AN5</text>
<text x="67.5" y="140.8" transform="rotate(-90 67.5 140.8)">Vss</text>
<text x="69.3" y="140.8" transform="rotate(-90 69.3 140.8)">Vss</text>
<text x="83.1" y="138.9">RE1/WR/AN6</text>
<text x="83.6" y="140.7">RE2/CS/AN7</text>
</g>
<g font-size="1.6" fill="#000080">
<text x="143.6" y="4.2">LED_RGB COMMON CATHODE</text>
<text x="180" y="31.5">FAN</text>
<text x="145.4" y="48.1">U2</text>
<text x="176.3" y="51.7">Q1</text>
<text x="176.3" y="53.4">2N7000</text>
<text x="247.1" y="57.2">BZ1</text>
<text x="247.1" y="59.4">BUZZER</text>
<text x="244.2" y="73.7">Q2</text>
<text x="107" y="79.2">RINT1</text>
<text x="107" y="82.8">RINT3</text>
<text x="107" y="81">RINT2</text>
<text x="119.8" y="79.2">220</text>
<text x="119.8" y="82.8">220</text>
<text x="119.8" y="81">220</text>
<text x="107" y="92">RINT4</text>
<text x="119.8" y="92">220</text>
<text x="203.9" y="90.2">R4</text>
<text x="203.9" y="92">4.7K</text>
<text x="213.1" y="90.2">R5</text>
<text x="213.1" y="92">4.7K</text>
<text x="239.6" y="95.8">JP2</text>
<text x="187.5" y="101.1">JP1</text>
<text x="19" y="108.6">JP3</text>
<text x="130.8" y="112.1">R8</text>
<text x="130.8" y="108.5">R7</text>
<text x="143.6" y="112.1">1K</text>
<text x="143.6" y="108.5">1K</text>
<text x="193" y="110.3">HEADER 8</text>
<text x="236.9" y="112.1">HEADER 6</text>
<text x="107" y="119.4">RINT5</text>
<text x="119.8" y="119.4">220</text>
<text x="240.5" y="115.7">JP4</text>
<text x="17.4" y="123.1">HEADER 6</text>
<text x="107" y="123.1">RINT7</text>
<text x="107" y="121.2">RINT6</text>
<text x="119.8" y="123.1">220</text>
<text x="119.8" y="121.2">220</text>
<text x="107" y="128.6">RINT8</text>
<text x="107" y="130.4">RINT9</text>
<text x="119.8" y="128.6">220</text>
<text x="119.8" y="130.4">220</text>
<text x="107" y="132.2">RINT10</text>
<text x="107" y="137.7">RINT11</text>
<text x="119.8" y="132.2">220</text>
<text x="119.8" y="137.7">220</text>
<text x="176.5" y="137.7">LED_RGB COMMON CATHODE</text>
<text x="236.9" y="137.7">HEADER 8</text>
<text x="75.9" y="145">PIC18F4620</text>
<text x="205.7" y="167">D3</text>
<text x="218.6" y="167">LED</text>
</g>
<g font-size="1.6">
<text x="200.6" y="11.1">VCC</text>
<text x="172.8" y="22.5">+12V</text>
<text x="233.9" y="37.8">VCC</text>
<text x="150.9" y="48.1">IR</text>
<text x="66.8" y="57.2">VCC</text>
<text x="209.4" y="77.3">VCC</text>
<text x="150.9" y="81">VCC</text>
<text x="220.4" y="95.6">VCC</text>
<text x="33.9" y="105.5">USB_+5V</text>
<text x="167" y="107.5">VCC</text>
</g>
<g font-size="1.6" fill="#00f">
<text x="154.2" y="60" transform="rotate(-90 154.2 60)">IR</text>
<text x="154.2" y="57.1" transform="rotate(-90 154.2 57.1)">Receiver</text>
</g>
<g font-size="1.6" fill="#f00">
<text x="125.7" y="82.8">PORTA.5</text>
<text x="125.7" y="79.2">PORTA.3</text>
<text x="125.7" y="81">PORTA.4</text>
<text x="125.7" y="86.5">RB0</text>
<text x="125.7" y="92">PORTB.3</text>
<text x="213.4" y="101.1">SCL</text>
<text x="125.7" y="103">RC0</text>
<text x="125.7" y="106.6">RC2</text>
<text x="142.1" y="103">TACH PULSE</text>
<text x="142.1" y="106.6">PWM PULSE</text>
<text x="176.9" y="104.8">GND</text>
<text x="176.9" y="106.6">VCC</text>
<text x="213.4" y="103">SDA</text>
<text x="125.7" y="108.5">RC3</text>
<text x="125.7" y="112.1">RC5</text>
<text x="176.9" y="112.1">SDO</text>
<text x="176.9" y="110.3">SCK</text>
<text x="176.9" y="108.5">VCC</text>
<text x="125.7" y="119.4">PORTD.0</text>
<text x="142.1" y="119">TFT_D/C#</text>
<text x="125.7" y="124.9">RD3</text>
<text x="125.7" y="123.1">PORTD.2</text>
<text x="125.7" y="121.2">PORTD.1</text>
<text x="142.1" y="122.6">TFT_RST#</text>
<text x="142.1" y="120.8">TFT_CS#</text>
<text x="195.2" y="124.9">SCL</text>
<text x="125.7" y="126.7">RD4</text>
<text x="125.7" y="128.6">PORTD.5</text>
<text x="125.7" y="130.4">PORTD.6</text>
<text x="195.2" y="126.7">SDA</text>
<text x="215.3" y="130.4">SCL</text>
<text x="215.3" y="128.6">SDA</text>
<text x="125.7" y="132.2">PORTD.4</text>
<text x="125.7" y="137.7">PORTE.1</text>
<text x="169.5" y="141.4">PORTD.4</text>
<text x="169.5" y="146.9">PORTD.5</text>
<text x="169.5" y="152.4">PORTD.6</text>
</g>
<g font-size="1.5" fill="#00f">
<text x="149.1" y="7.7">R-</text>
<text x="149.1" y="13.1">G-</text>
<text x="149.1" y="18.6">B-</text>
<text x="174.3" y="29.8">+</text>
<text x="174.3" y="38.9">-</text>
<text x="182" y="141.1">R-</text>
<text x="182" y="146.6">G-</text>
<text x="182" y="152.1">B-</text>
</g>
<g font-size="1.5">
<text x="176.5" y="26">POWER/YELLOW</text>
<text x="158.2" y="33.2">PWM / BLUE</text>
<text x="185.6" y="33.2">TACH /</text>
<text x="192.2" y="33.2">GREEN</text>
<text x="176.5" y="42.4">GND / BLACK</text>
<text x="168.6" y="53.4">G</text>
<text x="174.7" y="49.7">D</text>
<text x="174.7" y="55.4">S</text>
</g>
<g font-size=".6">
<text x="28.5" y=".7">E</text>
<text x="83.7" y=".7">D</text>
<text x="139" y=".7">C</text>
<text x="194.2" y=".7">B</text>
<text x="249.4" y=".7">A</text>
<text x=".3" y="19">E</text>
<text x="277.3" y="19">E</text>
<text x=".3" y="54.1">D</text>
<text x="277.3" y="54.1">D</text>
<text x=".3" y="89.2">C</text>
<text x="277.3" y="89.2">C</text>
<text x=".3" y="124.4">B</text>
<text x="277.3" y="124.4">B</text>
<text x=".3" y="159.5">A</text>
<text x="277.3" y="159.5">A</text>
<text x="28.5" y="177.2">E</text>
<text x="83.7" y="177.2">D</text>
<text x="139" y="177.2">C</text>
<text x="194.2" y="177.2">B</text>
<text x="249.4" y="177.2">A</text>
</g>
</svg>
